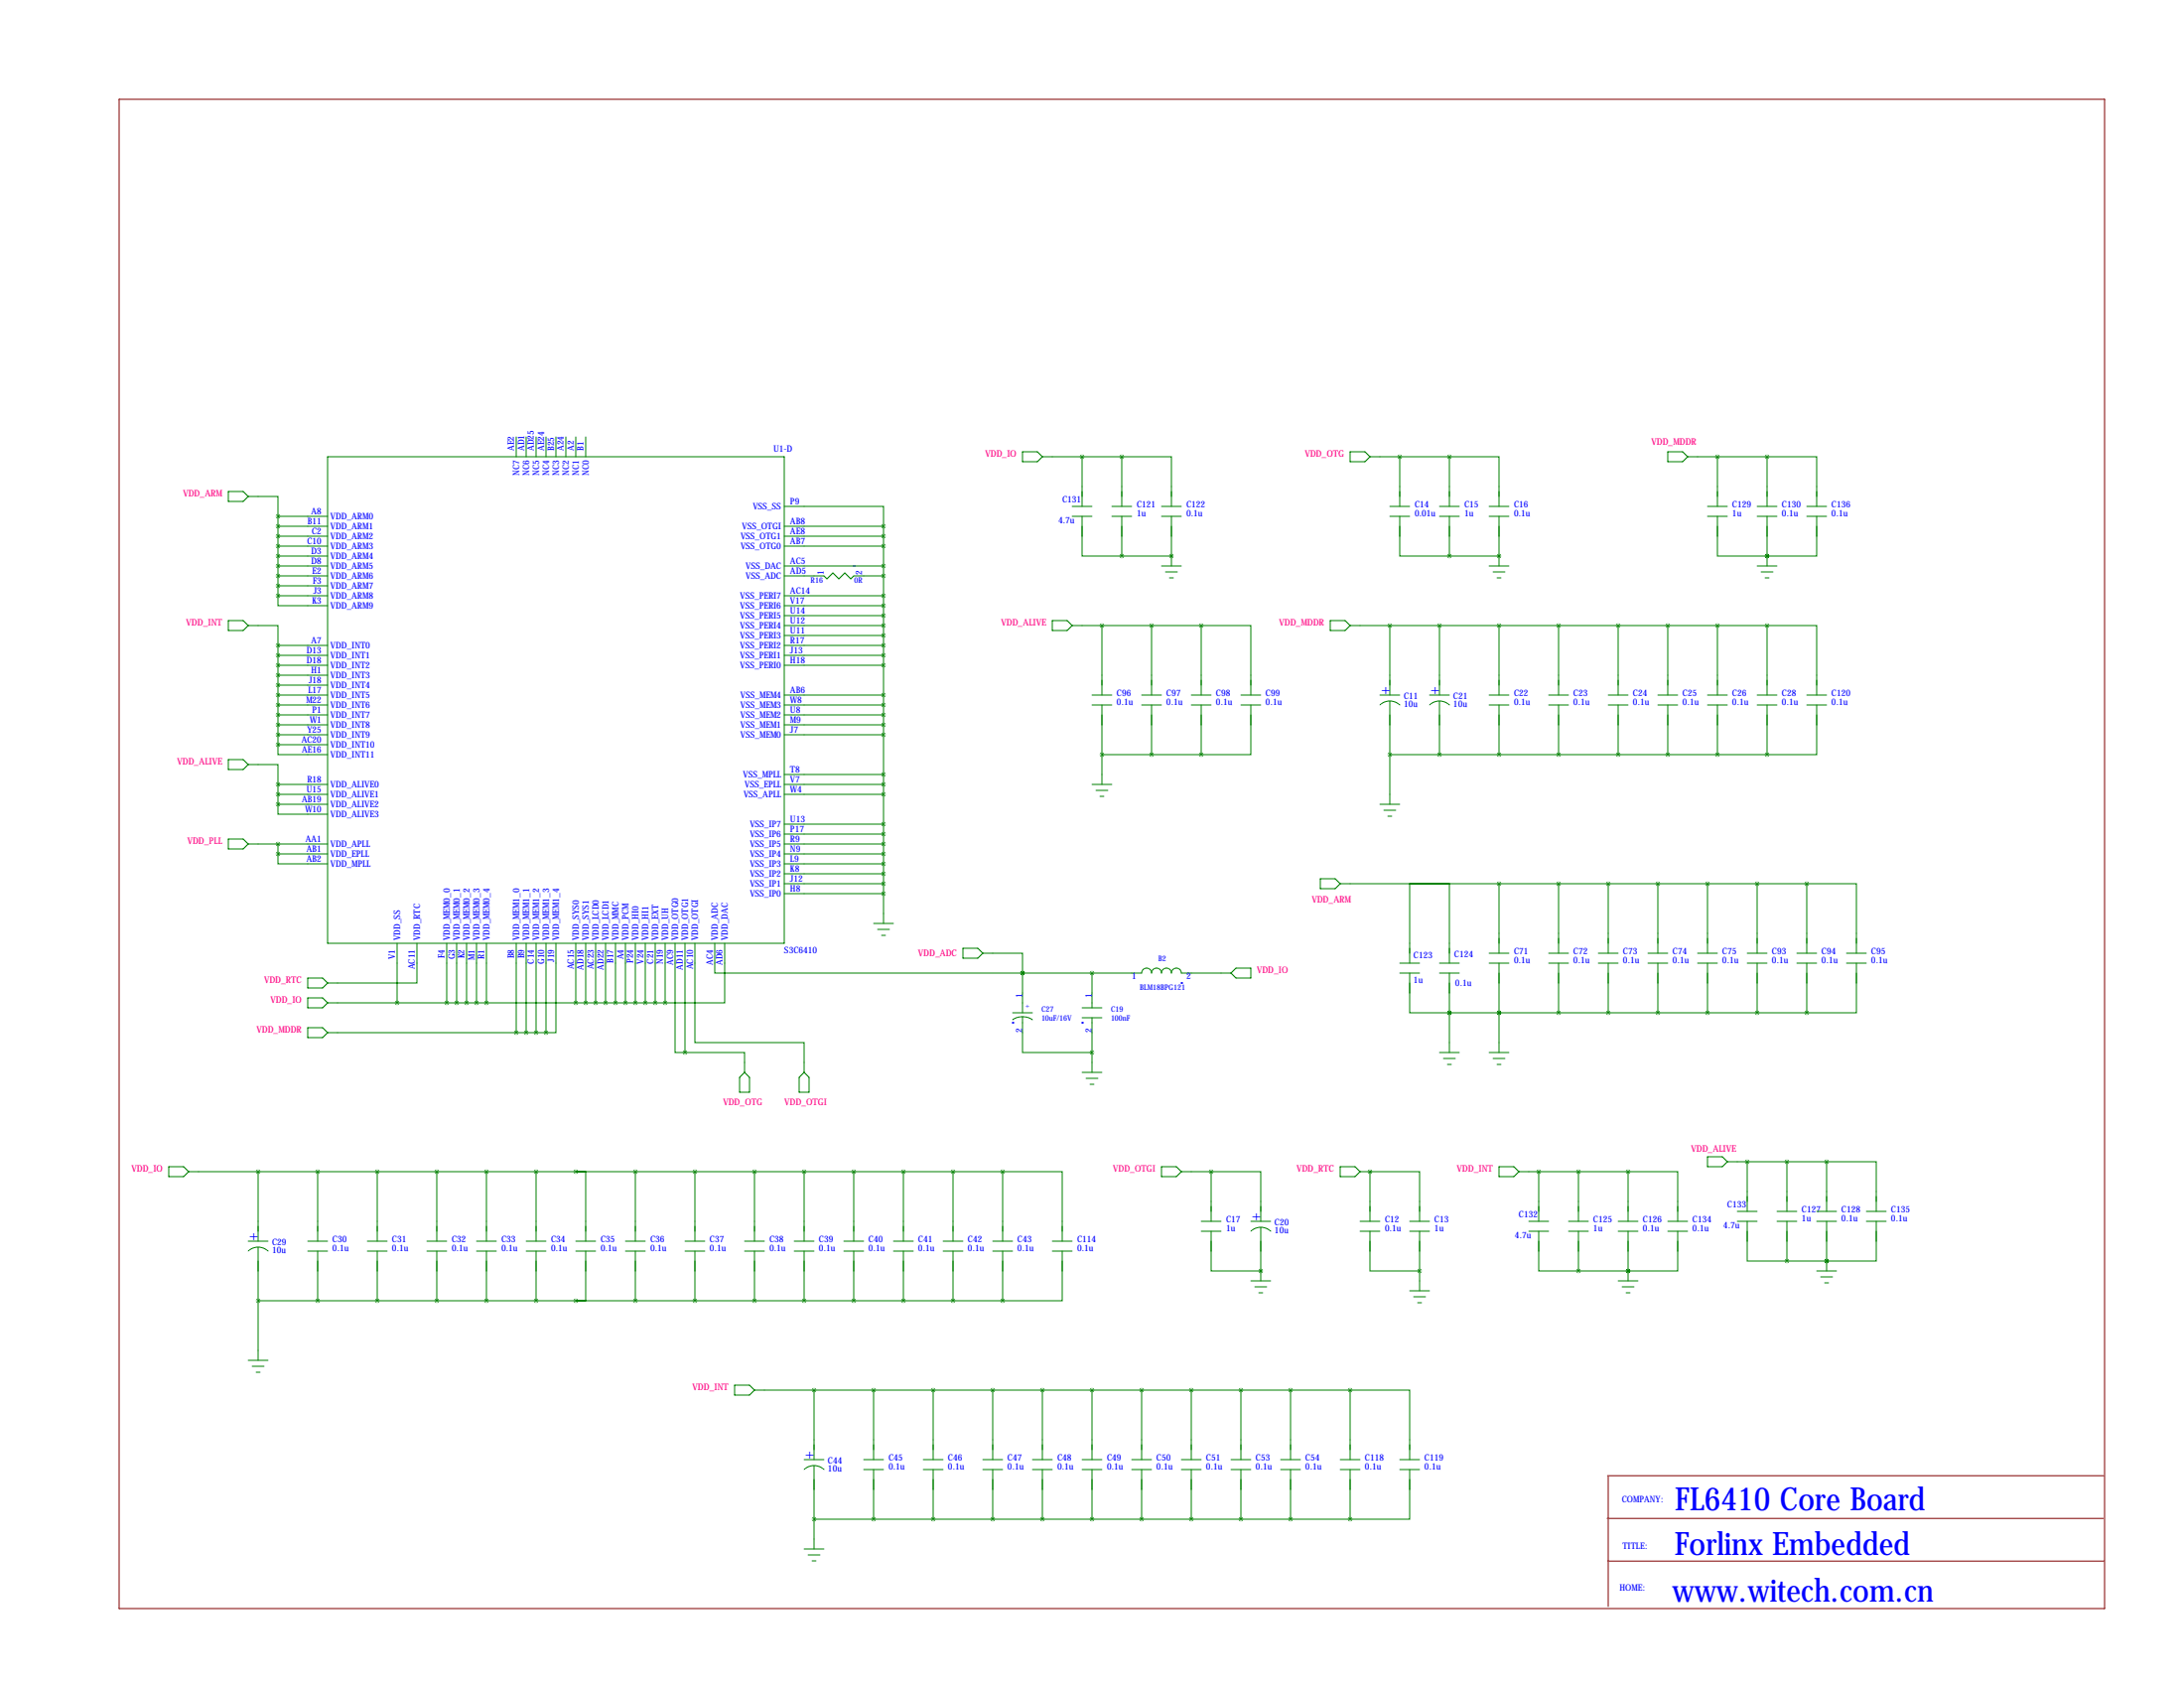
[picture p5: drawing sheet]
<svg xmlns="http://www.w3.org/2000/svg" width="559mm" height="432mm" viewBox="0 0 559 432" stroke-linecap="round" stroke-linejoin="round" font-family="sans-serif">
<path d="M30.5 25.4h508v386.1h-508zM411.3 377.5h127M411.5 377.7v33.3M411.2 388.4h127M411.3 399.3h127" fill="none" stroke="#800000" stroke-width=".25"/>
<g fill="none" stroke="#008000" stroke-width=".25">
<path d="M83.8 116.8h116.9v124.5h-116.9zM132.1 111.8v5M134.6 111.8v5M137.2 111.8v5M139.7 111.8v5M142.2 111.8v5M144.8 111.8v5M147.3 111.8v5M149.9 111.8v5M261.6 115.6h3.8l1.3 1.2-1.3 1.3h-3.8zM266.7 116.8h20.3M276.9 116.8v12.7"/>
<path d="M287 116.8h12.7v12.7M287 116.8v12.7M345.4 115.6h3.8l1.3 1.2-1.3 1.3h-3.8zM350.5 116.8h20.3M358.1 116.8v12.7M370.8 116.8h12.7v12.7M370.8 116.8v12.7M426.7 115.6h3.8l1.3 1.2-1.3 1.3h-3.8zM431.8 116.8h20.3M439.4 116.8v12.7M452.1 116.8h12.7v12.7M452.1 116.8v12.7"/>
<path d="M58.4 125.7h3.8l1.3 1.3-1.3 1.3h-3.8zM63.5 127h7.6v5.1M71.1 132.1h12.7M71.1 134.6h12.7M71.1 137.2h12.7M71.1 139.7h12.7M71.1 132.1v20.3M200.7 129.5h25.4v5.1M200.7 134.6h25.4M200.7 137.2h25.4M200.7 139.7h25.4M226.1 134.6v101.6"/>
<path d="M274.3 132.1h5.1M274.3 129.5h5.1M276.9 132.1v10.1h10.1M284.5 132.1h5.1M284.5 129.5h5.1M287 132.1v10.1M297.2 132.1h5.1M297.2 129.5h5.1M299.7 132.1v12.7M355.6 132.1h5.1M355.6 129.5h5.1M358.1 132.1v10.1h12.7"/>
<path d="M368.3 132.1h5.1M368.3 129.5h5.1M370.8 132.1v10.1M381 132.1h5.1M381 129.5h5.1M383.5 132.1v12.7M436.9 132.1h5.1M436.9 129.5h5.1M439.4 132.1v10.1h12.7M449.6 132.1h5.1M449.6 129.5h5.1M452.1 132.1v12.7"/>
<path d="M462.3 132.1h5.1M462.3 129.5h5.1M464.8 132.1v10.1h-12.7M58.4 158.8h3.8l1.3 1.2-1.3 1.3h-3.8zM71.1 152.4v2.5h12.7M71.1 142.2h12.7M71.1 144.8h12.7M71.1 147.3h12.7M71.1 149.9h12.7M71.1 152.4h12.7M200.7 144.8h25.4M200.7 147.3h10.1l.8 .8 1.5-1.5 1.5 1.5 1.6-1.5 1.5 1.5 .7-.8h7.7"/>
<path d="M200.7 152.4h25.4M200.7 154.9h25.4M200.7 157.5h25.4M269.2 158.8h3.8l1.3 1.2-1.3 1.3h-3.8zM287 142.2h12.7M297.2 144.8h5.1M298.2 146.3h3M299.2 147.8h1M299.7 142.2h.1M340.4 158.8h3.8l1.2 1.2-1.2 1.3h-3.8zM370.8 142.2h12.7M381 144.8h5.1"/>
<path d="M382 146.3h3.1M383 147.8h1M383.5 142.2h.1M449.6 144.8h5.1M450.6 146.3h3M451.6 147.8h1M452.1 142.2h.1M63.5 160h7.6v5.1M71.1 165.1h12.7M71.1 167.6h12.7M71.1 170.2h12.7M71.1 172.7h12.7"/>
<path d="M71.1 175.3h12.7M71.1 177.8h12.7M71.1 165.1v25.4M200.7 165.1h25.4M200.7 167.6h25.4M200.7 170.2h25.4M200.7 177.8h25.4M200.7 160h25.4M200.7 162.6h25.4M274.3 160h33M279.4 177.8h5.1M281.9 160v17.8"/>
<path d="M292.1 177.8h5.1M294.6 160v17.8M304.8 177.8h5.1M307.3 160h12.7v17.8M307.3 160v17.8M317.5 177.8h5.1M345.4 160h106.7M353.1 177.8h5M355.6 160v17.8M355.6 179.3v26.4M365.8 177.8h5M368.3 179.3v13.7"/>
<path d="M368.3 160v17.8M381 177.8h5.1M383.5 160v17.8M396.2 177.8h5.1M398.8 160v17.8M411.5 177.8h5.1M414 160v17.8M424.2 177.8h5.1M426.7 160v17.8M436.9 177.8h5.1M439.4 160v17.8M449.6 177.8h5.1"/>
<path d="M452.1 160h12.7v17.8M452.1 160v17.8M462.3 177.8h5.1M58.4 194.3h3.8l1.3 1.3-1.3 1.2h-3.8zM63.5 195.6h7.6v5.1M71.1 190.5v2.5h12.7M71.1 180.3h12.7M71.1 182.9h12.7M71.1 185.4h12.7M71.1 188h12.7M71.1 190.5h12.7M200.7 180.3h25.4"/>
<path d="M200.7 182.9h25.4M200.7 185.4h25.4M200.7 188h25.4M200.7 198.1h25.4M279.4 180.3h5.1M281.9 193h25.4M281.9 180.3v20.4M292.1 180.3h5.1M294.6 180.3v12.7M304.8 180.3h5.1M307.3 180.3v12.7M317.5 180.3h5.1"/>
<path d="M320 180.3v12.7h-12.7M353.1 180.3a3.7 3.7 0 0 1 5 0M355.6 193h96.5M365.8 180.3a3.7 3.7 0 0 1 5 0M381 180.3h5.1M383.5 180.3v12.7M396.2 180.3h5.1M398.8 180.3v12.7M411.5 180.3h5.1M414 180.3v12.7M424.2 180.3h5.1M426.7 180.3v12.7"/>
<path d="M436.9 180.3h5.1M439.4 180.3v12.7M449.6 180.3h5.1M452.1 180.3v12.7M462.3 180.3h5.1M464.8 180.3v12.7h-12.7M58.4 214.6h3.8l1.3 1.3-1.3 1.3h-3.8zM63.5 215.9h20.3M71.1 205.7v2.6h12.7M71.1 218.4v2.6h12.7M71.1 200.7h12.7M71.1 203.2h12.7"/>
<path d="M71.1 205.7h12.7M71.1 218.4h12.7M71.1 200.7v5M71.1 215.9v2.5M200.7 200.7h25.4M200.7 203.2h25.4M200.7 215.9h25.4M200.7 218.4h25.4M200.7 210.8h25.4M200.7 213.4h25.4M279.4 200.7h5.1M280.4 202.2h3.1"/>
<path d="M281.4 203.7h1M353.1 205.7h5M354.1 207.3h3M355.1 208.8h1M200.7 221h25.4M200.7 223.5h25.4M200.7 226.1h25.4M200.7 228.6h25.4M223.5 236.2h5.1M224.5 237.7h3.1M225.6 239.3h1M337.8 224.8h3.8l1.3 1.3-1.3 1.2h-3.8z"/>
<path d="M342.9 226.1h119.4M383.5 226.1v17.7M398.8 226.1v17.7M411.5 226.1v17.7M424.2 226.1v17.7M436.9 226.1v17.7M449.6 226.1v17.7M462.3 226.1h12.7v17.7M462.3 226.1v17.7M78.7 255.3h3.8l1.3 1.2-1.3 1.3h-3.8zM78.7 250.2h3.8l1.3 1.3-1.3 1.2h-3.8zM83.8 256.5h86.4"/>
<path d="M101.6 241.3v15.2M106.7 241.3v10.2h-22.9M114.3 241.3v15.2M116.8 241.3v15.2M119.4 241.3v15.2M121.9 241.3v15.2M124.5 241.3v15.2M132.1 241.3v22.9M134.6 241.3v22.9M137.2 241.3v22.9M139.7 241.3v22.9M142.2 241.3v22.9h-2.5"/>
<path d="M147.3 241.3v15.2M149.9 241.3v15.2M152.4 241.3v15.2M154.9 241.3v15.2M157.5 241.3v15.2M160 241.3v15.2M162.6 241.3v15.2M165.1 241.3v15.2M167.6 241.3v15.2M170.2 241.3v15.2M172.7 241.3v27.9h2.6M175.3 241.3v27.9"/>
<path d="M177.8 241.3v25.4h27.9v7.6M182.9 241.3v7.6h78.7M185.4 241.3v15.2h-15.2M246.4 242.6h3.8l1.3 1.2-1.3 1.3h-3.8zM251.5 243.8h10.1v5.1M259.1 259.1h5.1M261.6 248.9h30.5a1.27 1.27 0 0 1 1.3-1.3 1.27 1.27 0 0 1 1.2 1.3 1.27 1.27 0 0 1 1.3-1.3 1.27 1.27 0 0 1 1.3 1.3 1.27 1.27 0 0 1 1.2-1.2 1.27 1.27 0 0 1 1.3 1.2 1.27 1.27 0 0 1 1.3-1.3 1.27 1.27 0 0 1 1.3 1.3h12.7M261.6 248.9h.1M261.6 248.9v10.2M276.9 257.8h5M279.4 248.9v8.9M315 248.9l1.2-1.3h3.8v2.6h-3.8z"/>
<path d="M358.1 248.9h5.1M358.1 246.4h5.1M360.7 248.9v10.2h10.1M360.7 246.4v-20.3h10.1v20.3M368.3 248.9h5.1M368.3 246.4h5.1M370.8 259.1h.1M370.8 259.1h91.5M370.8 248.9v20.3M381 243.8h5.1M381 246.4h5.1M383.5 259.1h.1"/>
<path d="M383.5 246.4v22.8M396.2 243.8h5.1M396.2 246.4h5.1M398.8 246.4v12.7M408.9 243.8h5.1M408.9 246.4h5.1M411.5 246.4v12.7M421.6 243.8h5.1M421.6 246.4h5.1M424.2 246.4v12.7M434.3 243.8h5.1M434.3 246.4h5.1"/>
<path d="M436.9 246.4v12.7M447 243.8h5.1M447 246.4h5.1M449.6 246.4v12.7M459.7 243.8h5.1M459.7 246.4h5.1M462.3 246.4v12.7M472.4 243.8h5.1M472.4 246.4h5.1M475 246.4v12.7h-12.7M78.7 262.9h3.8l1.3 1.3-1.3 1.2h-3.8zM83.8 264.2h55.9"/>
<path d="M175.3 269.2h15.2v5.1M190.5 274.3l1.3 1.3v3.8h-2.6v-3.8zM204.5 275.6l1.2-1.3 1.3 1.3v3.8h-2.5zM261.6 260.1l-1 .1-1.5 .6M261.6 260.1v9.1h17.8M261.6 260.1l1.6 .3 1 .5M276.9 260.3h5M276.9 274.3h5M277.9 275.8h3M278.9 277.4h1M279.4 260.3v14M368.3 269.2h5.1"/>
<path d="M369.3 270.8h3.1M370.3 272.3h1M381 269.2h5.1M382 270.8h3.1M383 272.3h1M43.2 298.4h3.8l1.3 1.3-1.3 1.3h-3.8zM48.3 299.7h208.2M66 299.7v17.8M81.3 299.7v17.8M96.5 299.7v17.8M111.8 299.7v17.8M124.5 299.7v17.8"/>
<path d="M137.2 299.7v17.8M147.3 299.7h2.6v17.8M162.6 299.7v17.8M177.8 299.7v17.8M193 299.7v17.8M205.7 299.7v17.8M218.4 299.7v17.8M231.1 299.7v17.8M243.8 299.7v17.8M256.5 299.7h15.3v17.8M256.5 299.7v17.8M297.2 298.4h3.8l1.3 1.3-1.3 1.3h-3.8z"/>
<path d="M302.3 299.7h7.6M309.9 299.7h12.7v12.7M309.9 299.7v12.7M342.9 298.4h3.8l1.3 1.3-1.3 1.3h-3.8zM348 299.7h2.5M350.5 299.7h12.7v12.7M350.5 299.7h.1M350.5 299.7v12.7M383.5 298.4h3.8l1.3 1.3-1.3 1.3h-3.8zM388.6 299.7h28M393.7 299.7v12.7M403.9 299.7v12.7"/>
<path d="M416.6 299.7h12.7v12.7M416.6 299.7v12.7M436.9 295.9h3.8l1.3 1.3-1.3 1.2h-3.8zM442 297.2h25.4M447 297.2v12.7M457.2 297.2v12.7M467.4 297.2h12.7v12.7M467.4 297.2v12.7M63.5 317.5h5.1M66 319v29M78.7 317.5h5.1M94 317.5h5.1"/>
<path d="M109.2 317.5h5.1M121.9 317.5h5.1M134.6 317.5h5.1M147.3 317.5h5.1M160 317.5h5.1M175.3 317.5h5M190.5 317.5h5.1M203.2 317.5h5.1M215.9 317.5h5.1M228.6 317.5h5.1M241.3 317.5h5.1M254 317.5h5.1"/>
<path d="M269.2 317.5h5.1M307.3 312.4h5.1M307.3 315h5.1M309.9 315v10.1h12.7M320 312.4h5.1M320.1 314.9a3.7 3.7 0 0 1 5 .1M322.6 313.9v13.8M348 312.4h5.1M348 315h5.1M350.5 315v10.1h12.7M360.7 312.4h5.1M360.7 315h5.1"/>
<path d="M363.2 315v15.2M391.2 312.4h5M391.2 315h5M393.7 315v10.1h10.2M401.3 312.4h5.1M401.3 315h5.1M403.9 315v10.1M414 312.4h5.1M414 315h5.1M416.6 315v12.7M426.7 312.4h5.1M426.7 315h5.1"/>
<path d="M429.3 315v10.1h-12.7M444.5 312.4h5.1M444.5 309.9h5.1M447 312.4v10.2h10.2M454.7 312.4h5M454.7 309.9h5M457.2 312.4v10.2M464.8 312.4h5.1M464.8 309.9h5.1M467.4 312.4v12.7M477.5 312.4h5.1M477.5 309.9h5.1"/>
<path d="M480.1 312.4v10.2h-12.7M63.5 320a3.7 3.7 0 0 1 5.1 0M66 332.7h190.5M78.7 320h5.1M81.3 320v12.7M94 320h5.1M96.5 320v12.7M109.2 320h5.1M111.8 320v12.7M121.9 320h5.1M124.5 320v12.7M134.6 320h5.1"/>
<path d="M137.2 320v12.7M147.3 320h5.1M149.9 320v12.7h-2.6M160 320h5.1M162.6 320v12.7M175.3 320h5M177.8 320v12.7M190.5 320h5.1M193 320v12.7M203.2 320h5.1M205.7 320v12.7M215.9 320h5.1"/>
<path d="M218.4 320v12.7M228.6 320h5.1M231.1 320v12.7M241.3 320h5.1M243.8 320v12.7M254 320h5.1M256.5 320v12.7M269.2 320h5.1M271.8 320v12.7h-15.3M320 327.7h5.1M321.1 329.2h3M322.1 330.7h1"/>
<path d="M322.6 325.1h.1M360.7 330.2h5.1M361.7 331.7h3M362.7 333.2h1M403.9 325.1h12.7M414 327.7h5.1M415 329.2h3.1M416.1 330.7h1M416.6 325.1h.1M457.2 322.6h10.2M464.8 325.1h5.1M465.8 326.6h3.1"/>
<path d="M466.9 328.2h1M467.4 322.6h.1M63.5 348h5.1M64.5 349.5h3.1M65.5 351h1M188 354.3h3.8l1.2 1.3-1.2 1.3h-3.8zM193 355.6h152.4M208.3 355.6v17.8M223.5 355.6v17.8M238.8 355.6v17.8M254 355.6v17.8M266.7 355.6v17.8"/>
<path d="M279.4 355.6v17.8M292.1 355.6v17.8M304.8 355.6v17.8M317.5 355.6v17.8M330.2 355.6v17.8M345.4 355.6h15.3v17.8M345.4 355.6v17.8M205.7 373.4h5.1M205.8 375.9a3.7 3.7 0 0 1 5 0M208.3 374.9v21.3M221 373.4h5.1M221 375.9h5.1"/>
<path d="M223.5 375.9v12.7M236.2 373.4h5.1M236.2 375.9h5.1M238.8 375.9v12.7M251.5 373.4h5M251.5 375.9h5M254 375.9v12.7M264.2 373.4h5M264.2 375.9h5M266.7 375.9v12.7M276.9 373.4h5M276.9 375.9h5"/>
<path d="M279.4 375.9v12.7M289.6 373.4h5M289.6 375.9h5M292.1 375.9v12.7M302.3 373.4h5M302.3 375.9h5M304.8 375.9v12.7M315 373.4h5M315 375.9h5M317.5 375.9v12.7M327.7 373.4h5M327.7 375.9h5"/>
<path d="M330.2 375.9v12.7M342.9 373.4h5.1M342.9 375.9h5.1M345.4 375.9v12.7M358.1 373.4h5.1M358.1 375.9h5.1M360.7 375.9v12.7h-15.3M205.7 396.2h5.1M206.8 397.8h3M207.8 399.3h1M208.3 388.6h137.1"/>
</g>
<path d="M218.4 144.8h.1M302.3 251.5h.1M259.1 261.6h.1M276.9 261.6h.1" fill="none" stroke="#00f" stroke-width=".25"/>
<path d="M71.1 132.1a.05 .05 0 0 0 .1 0 .05 .05 0 0 0-.1 0zM71.1 134.6a.05 .05 0 0 0 .1 0 .05 .05 0 0 0-.1 0zM71.1 137.2a.05 .05 0 0 0 .1 0 .05 .05 0 0 0-.1 0zM71.1 139.7a.05 .05 0 0 0 .1 0 .05 .05 0 0 0-.1 0zM71.1 142.2a.05 .05 0 0 0 .1 0 .05 .05 0 0 0-.1 0zM71.1 144.8a.05 .05 0 0 0 .1 0 .05 .05 0 0 0-.1 0zM71.1 147.3a.05 .05 0 0 0 .1 0 .05 .05 0 0 0-.1 0zM71.1 149.9a.05 .05 0 0 0 .1 0 .05 .05 0 0 0-.1 0zM71.1 152.4a.05 .05 0 0 0 .1 0 .05 .05 0 0 0-.1 0zM71.1 165.1a.05 .05 0 0 0 .1 0 .05 .05 0 0 0-.1 0zM71.1 167.6a.05 .05 0 0 0 .1 0 .05 .05 0 0 0-.1 0zM71.1 170.2a.05 .05 0 0 0 .1 0 .05 .05 0 0 0-.1 0zM71.1 172.7a.05 .05 0 0 0 .1 0 .05 .05 0 0 0-.1 0zM71.1 175.3a.05 .05 0 0 0 .1 0 .05 .05 0 0 0-.1 0zM71.1 177.8a.05 .05 0 0 0 .1 0 .05 .05 0 0 0-.1 0zM71.1 180.3a.05 .05 0 0 0 .1 0 .05 .05 0 0 0-.1 0zM71.1 182.9a.05 .05 0 0 0 .1 0 .05 .05 0 0 0-.1 0zM71.1 185.4a.05 .05 0 0 0 .1 0 .05 .05 0 0 0-.1 0zM71.1 188a.05 .05 0 0 0 .1 0 .05 .05 0 0 0-.1 0zM71.1 190.5a.05 .05 0 0 0 .1 0 .05 .05 0 0 0-.1 0zM71.1 200.7a.05 .05 0 0 0 .1 0 .05 .05 0 0 0-.1 0zM71.1 203.2a.05 .05 0 0 0 .1 0 .05 .05 0 0 0-.1 0zM71.1 205.7a.05 .05 0 0 0 .1 0 .05 .05 0 0 0-.1 0zM71.1 215.9a.05 .05 0 0 0 .1 0 .05 .05 0 0 0-.1 0zM71.1 218.4a.05 .05 0 0 0 .1 0 .05 .05 0 0 0-.1 0zM132 264.2a.05 .05 0 0 0 .1 0 .05 .05 0 0 0-.1 0zM134.6 264.2a.05 .05 0 0 0 .1 0 .05 .05 0 0 0-.1 0zM137.1 264.2a.05 .05 0 0 0 .1 0 .05 .05 0 0 0-.1 0zM175.2 269.2a.05 .05 0 0 0 .1 0 .05 .05 0 0 0-.1 0zM261.6 248.9a.05 .05 0 0 0 .1 0 .05 .05 0 0 0-.1 0zM261.6 248.9a.05 .05 0 0 0 .1 0 .05 .05 0 0 0-.1 0zM116.8 256.5a.05 .05 0 0 0 .1 0 .05 .05 0 0 0-.1 0zM119.3 256.5a.05 .05 0 0 0 .1 0 .05 .05 0 0 0-.1 0zM121.9 256.5a.05 .05 0 0 0 .1 0 .05 .05 0 0 0-.1 0zM124.4 256.5a.05 .05 0 0 0 .1 0 .05 .05 0 0 0-.1 0zM147.3 256.5a.05 .05 0 0 0 .1 0 .05 .05 0 0 0-.1 0zM149.8 256.5a.05 .05 0 0 0 .1 0 .05 .05 0 0 0-.1 0zM154.9 256.5a.05 .05 0 0 0 .1 0 .05 .05 0 0 0-.1 0zM157.4 256.5a.05 .05 0 0 0 .1 0 .05 .05 0 0 0-.1 0zM160 256.5a.05 .05 0 0 0 .1 0 .05 .05 0 0 0-.1 0zM162.5 256.5a.05 .05 0 0 0 .1 0 .05 .05 0 0 0-.1 0zM167.6 256.5a.05 .05 0 0 0 .1 0 .05 .05 0 0 0-.1 0zM170.1 256.5a.05 .05 0 0 0 .1 0 .05 .05 0 0 0-.1 0zM226 147.3a.05 .05 0 0 0 .1 0 .05 .05 0 0 0-.1 0zM226 144.8a.05 .05 0 0 0 .1 0 .05 .05 0 0 0-.1 0zM226 139.7a.05 .05 0 0 0 .1 0 .05 .05 0 0 0-.1 0zM226 134.6a.05 .05 0 0 0 .1 0 .05 .05 0 0 0-.1 0zM226 137.2a.05 .05 0 0 0 .1 0 .05 .05 0 0 0-.1 0zM226 152.4a.05 .05 0 0 0 .1 0 .05 .05 0 0 0-.1 0zM226 154.9a.05 .05 0 0 0 .1 0 .05 .05 0 0 0-.1 0zM226 157.5a.05 .05 0 0 0 .1 0 .05 .05 0 0 0-.1 0zM226 160a.05 .05 0 0 0 .1 0 .05 .05 0 0 0-.1 0zM226 162.6a.05 .05 0 0 0 .1 0 .05 .05 0 0 0-.1 0zM226 165.1a.05 .05 0 0 0 .1 0 .05 .05 0 0 0-.1 0zM226 167.6a.05 .05 0 0 0 .1 0 .05 .05 0 0 0-.1 0zM226 170.2a.05 .05 0 0 0 .1 0 .05 .05 0 0 0-.1 0zM226 177.8a.05 .05 0 0 0 .1 0 .05 .05 0 0 0-.1 0zM226 180.3a.05 .05 0 0 0 .1 0 .05 .05 0 0 0-.1 0zM226 182.9a.05 .05 0 0 0 .1 0 .05 .05 0 0 0-.1 0zM226 185.4a.05 .05 0 0 0 .1 0 .05 .05 0 0 0-.1 0zM226 188a.05 .05 0 0 0 .1 0 .05 .05 0 0 0-.1 0zM226 198.1a.05 .05 0 0 0 .1 0 .05 .05 0 0 0-.1 0zM226 200.7a.05 .05 0 0 0 .1 0 .05 .05 0 0 0-.1 0zM226 203.2a.05 .05 0 0 0 .1 0 .05 .05 0 0 0-.1 0zM226 210.8a.05 .05 0 0 0 .1 0 .05 .05 0 0 0-.1 0zM226 213.4a.05 .05 0 0 0 .1 0 .05 .05 0 0 0-.1 0zM226 215.9a.05 .05 0 0 0 .1 0 .05 .05 0 0 0-.1 0zM226 218.4a.05 .05 0 0 0 .1 0 .05 .05 0 0 0-.1 0zM226 221a.05 .05 0 0 0 .1 0 .05 .05 0 0 0-.1 0zM226 223.5a.05 .05 0 0 0 .1 0 .05 .05 0 0 0-.1 0zM226 226.1a.05 .05 0 0 0 .1 0 .05 .05 0 0 0-.1 0zM226 228.6a.05 .05 0 0 0 .1 0 .05 .05 0 0 0-.1 0zM350.5 299.7a.05 .05 0 0 0 .1 0 .05 .05 0 0 0-.1 0zM363.2 325.1a.05 .05 0 0 0 .1 0 .05 .05 0 0 0-.1 0zM358.1 116.8a.05 .05 0 0 0 .1 0 .05 .05 0 0 0-.1 0zM370.8 116.8a.05 .05 0 0 0 .1 0 .05 .05 0 0 0-.1 0zM370.8 142.2a.05 .05 0 0 0 .1 0 .05 .05 0 0 0-.1 0zM383.5 142.2a.05 .05 0 0 0 .1 0 .05 .05 0 0 0-.1 0zM309.8 299.7a.05 .05 0 0 0 .1 0 .05 .05 0 0 0-.1 0zM322.5 325.1a.05 .05 0 0 0 .1 0 .05 .05 0 0 0-.1 0zM383.5 160a.05 .05 0 0 0 .1 0 .05 .05 0 0 0-.1 0zM398.7 160a.05 .05 0 0 0 .1 0 .05 .05 0 0 0-.1 0zM414 160a.05 .05 0 0 0 .1 0 .05 .05 0 0 0-.1 0zM426.7 160a.05 .05 0 0 0 .1 0 .05 .05 0 0 0-.1 0zM439.4 160a.05 .05 0 0 0 .1 0 .05 .05 0 0 0-.1 0zM383.5 193a.05 .05 0 0 0 .1 0 .05 .05 0 0 0-.1 0zM398.7 193a.05 .05 0 0 0 .1 0 .05 .05 0 0 0-.1 0zM414 193a.05 .05 0 0 0 .1 0 .05 .05 0 0 0-.1 0zM426.7 193a.05 .05 0 0 0 .1 0 .05 .05 0 0 0-.1 0zM439.4 193a.05 .05 0 0 0 .1 0 .05 .05 0 0 0-.1 0zM81.2 299.7a.05 .05 0 0 0 .1 0 .05 .05 0 0 0-.1 0zM96.5 299.7a.05 .05 0 0 0 .1 0 .05 .05 0 0 0-.1 0zM111.7 299.7a.05 .05 0 0 0 .1 0 .05 .05 0 0 0-.1 0zM124.4 299.7a.05 .05 0 0 0 .1 0 .05 .05 0 0 0-.1 0zM137.1 299.7a.05 .05 0 0 0 .1 0 .05 .05 0 0 0-.1 0zM81.2 332.7a.05 .05 0 0 0 .1 0 .05 .05 0 0 0-.1 0zM96.5 332.7a.05 .05 0 0 0 .1 0 .05 .05 0 0 0-.1 0zM111.7 332.7a.05 .05 0 0 0 .1 0 .05 .05 0 0 0-.1 0zM124.4 332.7a.05 .05 0 0 0 .1 0 .05 .05 0 0 0-.1 0zM137.1 332.7a.05 .05 0 0 0 .1 0 .05 .05 0 0 0-.1 0zM162.5 299.7a.05 .05 0 0 0 .1 0 .05 .05 0 0 0-.1 0zM193 299.7a.05 .05 0 0 0 .1 0 .05 .05 0 0 0-.1 0zM205.7 299.7a.05 .05 0 0 0 .1 0 .05 .05 0 0 0-.1 0zM218.4 299.7a.05 .05 0 0 0 .1 0 .05 .05 0 0 0-.1 0zM162.5 332.7a.05 .05 0 0 0 .1 0 .05 .05 0 0 0-.1 0zM193 332.7a.05 .05 0 0 0 .1 0 .05 .05 0 0 0-.1 0zM205.7 332.7a.05 .05 0 0 0 .1 0 .05 .05 0 0 0-.1 0zM218.4 332.7a.05 .05 0 0 0 .1 0 .05 .05 0 0 0-.1 0zM147.3 299.7a.05 .05 0 0 0 .1 0 .05 .05 0 0 0-.1 0zM147.3 332.7a.05 .05 0 0 0 .1 0 .05 .05 0 0 0-.1 0zM243.8 299.7a.05 .05 0 0 0 .1 0 .05 .05 0 0 0-.1 0zM243.8 332.7a.05 .05 0 0 0 .1 0 .05 .05 0 0 0-.1 0zM231.1 299.7a.05 .05 0 0 0 .1 0 .05 .05 0 0 0-.1 0zM231.1 332.7a.05 .05 0 0 0 .1 0 .05 .05 0 0 0-.1 0zM66 299.7a.05 .05 0 0 0 .1 0 .05 .05 0 0 0-.1 0zM66 332.7a.05 .05 0 0 0 .1 0 .05 .05 0 0 0-.1 0zM223.5 355.6a.05 .05 0 0 0 .1 0 .05 .05 0 0 0-.1 0zM238.7 355.6a.05 .05 0 0 0 .1 0 .05 .05 0 0 0-.1 0zM223.5 388.6a.05 .05 0 0 0 .1 0 .05 .05 0 0 0-.1 0zM238.7 388.6a.05 .05 0 0 0 .1 0 .05 .05 0 0 0-.1 0zM208.2 355.6a.05 .05 0 0 0 .1 0 .05 .05 0 0 0-.1 0zM208.2 388.6a.05 .05 0 0 0 .1 0 .05 .05 0 0 0-.1 0zM398.7 226.1a.05 .05 0 0 0 .1 0 .05 .05 0 0 0-.1 0zM411.4 226.1a.05 .05 0 0 0 .1 0 .05 .05 0 0 0-.1 0zM424.1 226.1a.05 .05 0 0 0 .1 0 .05 .05 0 0 0-.1 0zM398.7 259.1a.05 .05 0 0 0 .1 0 .05 .05 0 0 0-.1 0zM411.4 259.1a.05 .05 0 0 0 .1 0 .05 .05 0 0 0-.1 0zM424.1 259.1a.05 .05 0 0 0 .1 0 .05 .05 0 0 0-.1 0zM449.5 226.1a.05 .05 0 0 0 .1 0 .05 .05 0 0 0-.1 0zM462.2 226.1a.05 .05 0 0 0 .1 0 .05 .05 0 0 0-.1 0zM449.5 259.1a.05 .05 0 0 0 .1 0 .05 .05 0 0 0-.1 0zM462.2 259.1a.05 .05 0 0 0 .1 0 .05 .05 0 0 0-.1 0zM436.8 226.1a.05 .05 0 0 0 .1 0 .05 .05 0 0 0-.1 0zM436.8 259.1a.05 .05 0 0 0 .1 0 .05 .05 0 0 0-.1 0zM383.5 259.1a.05 .05 0 0 0 .1 0 .05 .05 0 0 0-.1 0zM294.6 160a.05 .05 0 0 0 .1 0 .05 .05 0 0 0-.1 0zM307.3 160a.05 .05 0 0 0 .1 0 .05 .05 0 0 0-.1 0zM294.6 193a.05 .05 0 0 0 .1 0 .05 .05 0 0 0-.1 0zM307.3 193a.05 .05 0 0 0 .1 0 .05 .05 0 0 0-.1 0zM281.9 193a.05 .05 0 0 0 .1 0 .05 .05 0 0 0-.1 0zM281.9 160a.05 .05 0 0 0 .1 0 .05 .05 0 0 0-.1 0zM256.5 299.7a.05 .05 0 0 0 .1 0 .05 .05 0 0 0-.1 0zM256.5 332.7a.05 .05 0 0 0 .1 0 .05 .05 0 0 0-.1 0zM345.4 355.6a.05 .05 0 0 0 .1 0 .05 .05 0 0 0-.1 0zM345.4 388.6a.05 .05 0 0 0 .1 0 .05 .05 0 0 0-.1 0zM452.1 160a.05 .05 0 0 0 .1 0 .05 .05 0 0 0-.1 0zM452.1 193a.05 .05 0 0 0 .1 0 .05 .05 0 0 0-.1 0zM299.7 142.2a.05 .05 0 0 0 .1 0 .05 .05 0 0 0-.1 0zM416.5 325.1a.05 .05 0 0 0 .1 0 .05 .05 0 0 0-.1 0zM467.3 322.6a.05 .05 0 0 0 .1 0 .05 .05 0 0 0-.1 0zM287 116.8a.05 .05 0 0 0 .1 0 .05 .05 0 0 0-.1 0zM403.8 299.7a.05 .05 0 0 0 .1 0 .05 .05 0 0 0-.1 0zM452.1 142.2a.05 .05 0 0 0 .1 0 .05 .05 0 0 0-.1 0zM439.4 116.8a.05 .05 0 0 0 .1 0 .05 .05 0 0 0-.1 0zM403.8 325.1a.05 .05 0 0 0 .1 0 .05 .05 0 0 0-.1 0zM447 297.2a.05 .05 0 0 0 .1 0 .05 .05 0 0 0-.1 0zM276.8 116.8a.05 .05 0 0 0 .1 0 .05 .05 0 0 0-.1 0zM287 142.2a.05 .05 0 0 0 .1 0 .05 .05 0 0 0-.1 0zM416.5 299.7a.05 .05 0 0 0 .1 0 .05 .05 0 0 0-.1 0zM416.5 325.1a.05 .05 0 0 0 .1 0 .05 .05 0 0 0-.1 0zM467.3 297.2a.05 .05 0 0 0 .1 0 .05 .05 0 0 0-.1 0zM467.3 322.6a.05 .05 0 0 0 .1 0 .05 .05 0 0 0-.1 0zM452.1 116.8a.05 .05 0 0 0 .1 0 .05 .05 0 0 0-.1 0zM452.1 142.2a.05 .05 0 0 0 .1 0 .05 .05 0 0 0-.1 0zM370.8 259.1a.05 .05 0 0 0 .1 0 .05 .05 0 0 0-.1 0zM383.5 226.1a.05 .05 0 0 0 .1 0 .05 .05 0 0 0-.1 0zM370.8 259.1a.05 .05 0 0 0 .1 0 .05 .05 0 0 0-.1 0zM383.5 259.1a.05 .05 0 0 0 .1 0 .05 .05 0 0 0-.1 0z" fill="#008000" stroke="#008000" stroke-width="1"/>
<g font-size="8.2" fill="#00f">
<text x="428.5" y="386.4">FL6410 Core Board</text>
<text x="428.4" y="397.8">Forlinx Embedded</text>
<text x="427.8" y="409.8">www.witech.com.cn</text>
</g>
<g font-size="3.6" fill="#00f">
<text x="353.3" y="177.5">+</text>
<text x="366" y="177.5">+</text>
<text x="63.8" y="317.2">+</text>
<text x="320.3" y="312.2">+</text>
<text x="206" y="373.1">+</text>
</g>
<g font-size="2.4" fill="#ff0080">
<text x="422.5" y="113.8">VDD_MDDR</text>
<text x="252.1" y="116.8">VDD_IO</text>
<text x="333.9" y="116.8">VDD_OTG</text>
<text x="46.8" y="127">VDD_ARM</text>
<text x="47.7" y="160">VDD_INT</text>
<text x="256.2" y="160">VDD_ALIVE</text>
<text x="327.3" y="160">VDD_MDDR</text>
<text x="45.4" y="195.6">VDD_ALIVE</text>
<text x="47.9" y="215.9">VDD_PLL</text>
<text x="335.6" y="230.9">VDD_ARM</text>
<text x="234.9" y="244.6">VDD_ADC</text>
<text x="67.6" y="251.5">VDD_RTC</text>
<text x="321.6" y="248.9">VDD_IO</text>
<text x="69.2" y="256.5">VDD_IO</text>
<text x="65.7" y="264.2">VDD_MDDR</text>
<text x="185" y="282.6">VDD_OTG</text>
<text x="200.7" y="282.6">VDD_OTGI</text>
<text x="33.6" y="299.7">VDD_IO</text>
<text x="284.8" y="299.7">VDD_OTGI</text>
<text x="331.7" y="299.7">VDD_RTC</text>
<text x="372.8" y="299.7">VDD_INT</text>
<text x="432.7" y="294.6">VDD_ALIVE</text>
<text x="177.2" y="355.6">VDD_INT</text>
</g>
<g font-size="2.3" fill="#00f">
<text x="131.6" y="115.3" transform="rotate(-90 131.6 115.3)">AE2</text>
<text x="134.1" y="115.3" transform="rotate(-90 134.1 115.3)">AD1</text>
<text x="136.7" y="115.3" transform="rotate(-90 136.7 115.3)">AD25</text>
<text x="139.2" y="115.3" transform="rotate(-90 139.2 115.3)">AE24</text>
<text x="141.7" y="115.3" transform="rotate(-90 141.7 115.3)">B25</text>
<text x="144.3" y="115.3" transform="rotate(-90 144.3 115.3)">A24</text>
<text x="146.8" y="115.3" transform="rotate(-90 146.8 115.3)">A2</text>
<text x="149.4" y="115.3" transform="rotate(-90 149.4 115.3)">B1</text>
<text x="197.9" y="115.6">U1-D</text>
<text x="132.9" y="121.6" transform="rotate(-90 132.9 121.6)">NC7</text>
<text x="135.4" y="121.6" transform="rotate(-90 135.4 121.6)">NC6</text>
<text x="138" y="121.6" transform="rotate(-90 138 121.6)">NC5</text>
<text x="140.5" y="121.6" transform="rotate(-90 140.5 121.6)">NC4</text>
<text x="143" y="121.6" transform="rotate(-90 143 121.6)">NC3</text>
<text x="145.6" y="121.6" transform="rotate(-90 145.6 121.6)">NC2</text>
<text x="148.1" y="121.6" transform="rotate(-90 148.1 121.6)">NC1</text>
<text x="150.7" y="121.6" transform="rotate(-90 150.7 121.6)">NC0</text>
<text x="79.7" y="131.6">A8</text>
<text x="192.6" y="130.3">VSS_SS</text>
<text x="202.2" y="129">P9</text>
<text x="271.8" y="128.5">C131</text>
<text x="290.8" y="129.8">C121</text>
<text x="303.5" y="129.8">C122</text>
<text x="361.9" y="129.8">C14</text>
<text x="374.6" y="129.8">C15</text>
<text x="387.3" y="129.8">C16</text>
<text x="443.2" y="129.8">C129</text>
<text x="455.9" y="129.8">C130</text>
<text x="468.6" y="129.8">C136</text>
<text x="78.7" y="134.1">B11</text>
<text x="79.8" y="136.7">C2</text>
<text x="84.6" y="132.9">VDD_ARM0</text>
<text x="84.6" y="135.4">VDD_ARM1</text>
<text x="84.6" y="138">VDD_ARM2</text>
<text x="189.5" y="138">VSS_OTG1</text>
<text x="189.9" y="135.4">VSS_OTGI</text>
<text x="202.2" y="136.7">AE8</text>
<text x="202.2" y="134.1">AB8</text>
<text x="270.8" y="133.9">4.7u</text>
<text x="290.8" y="132.2">1u</text>
<text x="303.5" y="132.2">0.1u</text>
<text x="361.9" y="132.2">0.01u</text>
<text x="374.6" y="132.2">1u</text>
<text x="387.3" y="132.2">0.1u</text>
<text x="443.2" y="132.2">1u</text>
<text x="455.9" y="132.2">0.1u</text>
<text x="468.6" y="132.2">0.1u</text>
<text x="78.6" y="139.2">C10</text>
<text x="79.7" y="141.7">D3</text>
<text x="84.6" y="140.5">VDD_ARM3</text>
<text x="84.6" y="143">VDD_ARM4</text>
<text x="189.5" y="140.5">VSS_OTG0</text>
<text x="202.2" y="139.2">AB7</text>
<text x="79.7" y="144.3">D8</text>
<text x="79.9" y="146.8">E2</text>
<text x="80.1" y="149.4">F3</text>
<text x="84.6" y="145.6">VDD_ARM5</text>
<text x="84.6" y="148.1">VDD_ARM6</text>
<text x="190.8" y="145.6">VSS_DAC</text>
<text x="190.8" y="148.1">VSS_ADC</text>
<text x="202.2" y="144.3">AC5</text>
<text x="202.2" y="146.8">AD5</text>
<text x="210.8" y="147" transform="rotate(-90 210.8 147)">1</text>
<text x="220.6" y="147" transform="rotate(-90 220.6 147)">2</text>
<text x="79.9" y="154.4">K3</text>
<text x="80.2" y="151.9">J3</text>
<text x="84.6" y="150.7">VDD_ARM7</text>
<text x="84.6" y="153.2">VDD_ARM8</text>
<text x="84.6" y="155.7">VDD_ARM9</text>
<text x="189.4" y="153.2">VSS_PERI7</text>
<text x="189.4" y="155.7">VSS_PERI6</text>
<text x="202.2" y="151.9">AC14</text>
<text x="202.2" y="154.4">V17</text>
<text x="189.4" y="158.3">VSS_PERI5</text>
<text x="189.4" y="160.8">VSS_PERI4</text>
<text x="202.2" y="157">U14</text>
<text x="202.2" y="159.5">U12</text>
<text x="78.5" y="167.1">D13</text>
<text x="79.7" y="164.6">A7</text>
<text x="84.6" y="165.9">VDD_INT0</text>
<text x="189.4" y="163.4">VSS_PERI3</text>
<text x="189.4" y="165.9">VSS_PERI2</text>
<text x="202.2" y="162.1">U11</text>
<text x="202.2" y="164.6">R17</text>
<text x="202.2" y="167.1">J13</text>
<text x="78.5" y="169.7">D18</text>
<text x="79.7" y="172.2">H1</text>
<text x="84.6" y="168.4">VDD_INT1</text>
<text x="84.6" y="171">VDD_INT2</text>
<text x="84.6" y="173.5">VDD_INT3</text>
<text x="189.4" y="168.4">VSS_PERI1</text>
<text x="189.4" y="171">VSS_PERI0</text>
<text x="202.2" y="169.7">H18</text>
<text x="78.3" y="179.8">M22</text>
<text x="78.9" y="177.3">L17</text>
<text x="79" y="174.8">J18</text>
<text x="84.6" y="176.1">VDD_INT4</text>
<text x="84.6" y="178.6">VDD_INT5</text>
<text x="189.5" y="178.6">VSS_MEM4</text>
<text x="202.2" y="177.3">AB6</text>
<text x="202.2" y="179.8">W8</text>
<text x="285.7" y="178.1">C96</text>
<text x="298.4" y="178.1">C97</text>
<text x="311.1" y="178.1">C98</text>
<text x="323.8" y="178.1">C99</text>
<text x="359.2" y="178.8">C11</text>
<text x="371.9" y="178.8">C21</text>
<text x="387.3" y="178.1">C22</text>
<text x="402.6" y="178.1">C23</text>
<text x="417.8" y="178.1">C24</text>
<text x="430.5" y="178.1">C25</text>
<text x="443.2" y="178.1">C26</text>
<text x="455.9" y="178.1">C28</text>
<text x="468.6" y="178.1">C120</text>
<text x="79.3" y="184.9">W1</text>
<text x="79.9" y="182.4">P1</text>
<text x="84.6" y="181.1">VDD_INT6</text>
<text x="84.6" y="183.7">VDD_INT7</text>
<text x="189.5" y="181.1">VSS_MEM3</text>
<text x="189.5" y="183.7">VSS_MEM2</text>
<text x="202.2" y="182.4">U8</text>
<text x="202.2" y="184.9">M9</text>
<text x="285.7" y="180.4">0.1u</text>
<text x="298.4" y="180.4">0.1u</text>
<text x="311.1" y="180.4">0.1u</text>
<text x="323.8" y="180.4">0.1u</text>
<text x="359.2" y="180.9">10u</text>
<text x="371.9" y="180.9">10u</text>
<text x="387.3" y="180.4">0.1u</text>
<text x="402.6" y="180.4">0.1u</text>
<text x="417.8" y="180.4">0.1u</text>
<text x="430.5" y="180.4">0.1u</text>
<text x="443.2" y="180.4">0.1u</text>
<text x="455.9" y="180.4">0.1u</text>
<text x="468.6" y="180.4">0.1u</text>
<text x="77.2" y="190">AC20</text>
<text x="78.6" y="187.5">Y25</text>
<text x="84.6" y="186.2">VDD_INT8</text>
<text x="84.6" y="188.8">VDD_INT9</text>
<text x="84.6" y="191.3">VDD_INT10</text>
<text x="189.5" y="186.2">VSS_MEM1</text>
<text x="189.5" y="188.8">VSS_MEM0</text>
<text x="202.2" y="187.5">J7</text>
<text x="77.3" y="192.5">AE16</text>
<text x="84.6" y="193.8">VDD_INT11</text>
<text x="202.2" y="197.6">T8</text>
<text x="78.5" y="202.7">U15</text>
<text x="78.6" y="200.2">R18</text>
<text x="84.6" y="201.5">VDD_ALIVE0</text>
<text x="190.1" y="198.9">VSS_MPLL</text>
<text x="190.5" y="201.5">VSS_EPLL</text>
<text x="202.2" y="200.2">V7</text>
<text x="202.2" y="202.7">W4</text>
<text x="77.3" y="205.2">AB19</text>
<text x="78.1" y="207.8">W10</text>
<text x="84.6" y="204">VDD_ALIVE1</text>
<text x="84.6" y="206.5">VDD_ALIVE2</text>
<text x="84.6" y="209.1">VDD_ALIVE3</text>
<text x="190.3" y="204">VSS_APLL</text>
<text x="78.2" y="215.4">AA1</text>
<text x="191.9" y="211.6">VSS_IP7</text>
<text x="191.9" y="214.2">VSS_IP6</text>
<text x="202.2" y="210.3">U13</text>
<text x="202.2" y="212.9">P17</text>
<text x="202.2" y="215.4">R9</text>
<text x="78.5" y="217.9">AB1</text>
<text x="78.5" y="220.5">AB2</text>
<text x="84.6" y="216.7">VDD_APLL</text>
<text x="84.6" y="219.2">VDD_EPLL</text>
<text x="84.6" y="221.8">VDD_MPLL</text>
<text x="191.9" y="216.7">VSS_IP5</text>
<text x="191.9" y="219.2">VSS_IP4</text>
<text x="191.9" y="221.8">VSS_IP3</text>
<text x="202.2" y="217.9">N9</text>
<text x="202.2" y="220.5">L9</text>
<text x="191.9" y="224.3">VSS_IP2</text>
<text x="191.9" y="226.9">VSS_IP1</text>
<text x="202.2" y="223">K8</text>
<text x="202.2" y="225.6">J12</text>
<text x="191.9" y="229.4">VSS_IP0</text>
<text x="202.2" y="228.1">H8</text>
<text x="101.1" y="245.3" transform="rotate(-90 101.1 245.3)">V1</text>
<text x="102.4" y="240.5" transform="rotate(-90 102.4 240.5)">VDD_SS</text>
<text x="107.5" y="240.5" transform="rotate(-90 107.5 240.5)">VDD_RTC</text>
<text x="113.8" y="245.1" transform="rotate(-90 113.8 245.1)">F4</text>
<text x="115.1" y="240.5" transform="rotate(-90 115.1 240.5)">VDD_MEM0_0</text>
<text x="116.3" y="245.5" transform="rotate(-90 116.3 245.5)">G3</text>
<text x="117.6" y="240.5" transform="rotate(-90 117.6 240.5)">VDD_MEM0_1</text>
<text x="118.9" y="245.2" transform="rotate(-90 118.9 245.2)">K2</text>
<text x="120.2" y="240.5" transform="rotate(-90 120.2 240.5)">VDD_MEM0_2</text>
<text x="121.4" y="245.6" transform="rotate(-90 121.4 245.6)">M1</text>
<text x="122.7" y="240.5" transform="rotate(-90 122.7 240.5)">VDD_MEM0_3</text>
<text x="124" y="245.3" transform="rotate(-90 124 245.3)">R1</text>
<text x="125.3" y="240.5" transform="rotate(-90 125.3 240.5)">VDD_MEM0_4</text>
<text x="131.6" y="245.2" transform="rotate(-90 131.6 245.2)">B8</text>
<text x="132.9" y="240.5" transform="rotate(-90 132.9 240.5)">VDD_MEM1_0</text>
<text x="134.1" y="245.2" transform="rotate(-90 134.1 245.2)">B9</text>
<text x="135.4" y="240.5" transform="rotate(-90 135.4 240.5)">VDD_MEM1_1</text>
<text x="138" y="240.5" transform="rotate(-90 138 240.5)">VDD_MEM1_2</text>
<text x="140.5" y="240.5" transform="rotate(-90 140.5 240.5)">VDD_MEM1_3</text>
<text x="143" y="240.5" transform="rotate(-90 143 240.5)">VDD_MEM1_4</text>
<text x="148.1" y="240.5" transform="rotate(-90 148.1 240.5)">VDD_SYS0</text>
<text x="150.7" y="240.5" transform="rotate(-90 150.7 240.5)">VDD_SYS1</text>
<text x="153.2" y="240.5" transform="rotate(-90 153.2 240.5)">VDD_LCD0</text>
<text x="155.7" y="240.5" transform="rotate(-90 155.7 240.5)">VDD_LCD1</text>
<text x="158.3" y="240.5" transform="rotate(-90 158.3 240.5)">VDD_MMC</text>
<text x="159.5" y="245.5" transform="rotate(-90 159.5 245.5)">A4</text>
<text x="160.8" y="240.5" transform="rotate(-90 160.8 240.5)">VDD_PCM</text>
<text x="163.4" y="240.5" transform="rotate(-90 163.4 240.5)">VDD_HI0</text>
<text x="165.9" y="240.5" transform="rotate(-90 165.9 240.5)">VDD_HI1</text>
<text x="168.4" y="240.5" transform="rotate(-90 168.4 240.5)">VDD_EXT</text>
<text x="171" y="240.5" transform="rotate(-90 171 240.5)">VDD_UH</text>
<text x="173.5" y="240.5" transform="rotate(-90 173.5 240.5)">VDD_OTG0</text>
<text x="176.1" y="240.5" transform="rotate(-90 176.1 240.5)">VDD_OTG1</text>
<text x="178.6" y="240.5" transform="rotate(-90 178.6 240.5)">VDD_OTGI</text>
<text x="183.7" y="240.5" transform="rotate(-90 183.7 240.5)">VDD_ADC</text>
<text x="186.2" y="240.5" transform="rotate(-90 186.2 240.5)">VDD_DAC</text>
<text x="200.7" y="243.9">S3C6410</text>
<text x="361.7" y="245.1">C123</text>
<text x="372.1" y="244.9">C124</text>
<text x="387.3" y="244.1">C71</text>
<text x="402.6" y="244.1">C72</text>
<text x="415.3" y="244.1">C73</text>
<text x="428" y="244.1">C74</text>
<text x="440.7" y="244.1">C75</text>
<text x="453.4" y="244.1">C93</text>
<text x="466.1" y="244.1">C94</text>
<text x="478.8" y="244.1">C95</text>
<text x="106.2" y="248" transform="rotate(-90 106.2 248)">AC11</text>
<text x="136.7" y="246.5" transform="rotate(-90 136.7 246.5)">C14</text>
<text x="139.2" y="246.6" transform="rotate(-90 139.2 246.6)">G10</text>
<text x="141.7" y="246.1" transform="rotate(-90 141.7 246.1)">J19</text>
<text x="146.8" y="248" transform="rotate(-90 146.8 248)">AC15</text>
<text x="149.4" y="248.1" transform="rotate(-90 149.4 248.1)">AD18</text>
<text x="151.9" y="248" transform="rotate(-90 151.9 248)">AC23</text>
<text x="154.4" y="248.1" transform="rotate(-90 154.4 248.1)">AD22</text>
<text x="157" y="246.4" transform="rotate(-90 157 246.4)">B17</text>
<text x="162.1" y="246.4" transform="rotate(-90 162.1 246.4)">P24</text>
<text x="164.6" y="246.5" transform="rotate(-90 164.6 246.5)">V24</text>
<text x="167.1" y="246.5" transform="rotate(-90 167.1 246.5)">C21</text>
<text x="169.7" y="246.6" transform="rotate(-90 169.7 246.6)">N19</text>
<text x="172.2" y="246.8" transform="rotate(-90 172.2 246.8)">AC9</text>
<text x="174.8" y="248.1" transform="rotate(-90 174.8 248.1)">AD11</text>
<text x="177.3" y="248" transform="rotate(-90 177.3 248)">AC10</text>
<text x="182.4" y="246.8" transform="rotate(-90 182.4 246.8)">AC4</text>
<text x="184.9" y="246.9" transform="rotate(-90 184.9 246.9)">AD6</text>
<text x="289.6" y="250.5">1</text>
<text x="303.5" y="250.5">2</text>
<text x="361.7" y="251.5">1u</text>
<text x="387.3" y="246.5">0.1u</text>
<text x="402.6" y="246.5">0.1u</text>
<text x="415.3" y="246.5">0.1u</text>
<text x="428" y="246.5">0.1u</text>
<text x="440.7" y="246.5">0.1u</text>
<text x="453.4" y="246.5">0.1u</text>
<text x="466.1" y="246.5">0.1u</text>
<text x="478.8" y="246.5">0.1u</text>
<text x="261.6" y="255.3" transform="rotate(-90 261.6 255.3)">1</text>
<text x="279.4" y="255.3" transform="rotate(-90 279.4 255.3)">1</text>
<text x="372.4" y="252.3">0.1u</text>
<text x="261.6" y="264.1" transform="rotate(-90 261.6 264.1)">2</text>
<text x="279.4" y="264.1" transform="rotate(-90 279.4 264.1)">2</text>
<text x="388.6" y="311.4">C132</text>
<text x="442" y="308.9">C133</text>
<text x="461" y="310.1">C127</text>
<text x="471.2" y="310.1">C128</text>
<text x="483.9" y="310.1">C135</text>
<text x="85.1" y="317.8">C30</text>
<text x="100.3" y="317.8">C31</text>
<text x="115.6" y="317.8">C32</text>
<text x="128.3" y="317.8">C33</text>
<text x="141" y="317.8">C34</text>
<text x="153.7" y="317.8">C35</text>
<text x="166.4" y="317.8">C36</text>
<text x="181.6" y="317.8">C37</text>
<text x="196.8" y="317.8">C38</text>
<text x="209.5" y="317.8">C39</text>
<text x="222.2" y="317.8">C40</text>
<text x="234.9" y="317.8">C41</text>
<text x="247.6" y="317.8">C42</text>
<text x="260.3" y="317.8">C43</text>
<text x="275.6" y="317.8">C114</text>
<text x="313.7" y="312.7">C17</text>
<text x="313.7" y="315">1u</text>
<text x="326.1" y="313.4">C20</text>
<text x="326.1" y="315.6">10u</text>
<text x="354.3" y="312.7">C12</text>
<text x="354.3" y="315">0.1u</text>
<text x="367" y="312.7">C13</text>
<text x="367" y="315">1u</text>
<text x="387.6" y="316.8">4.7u</text>
<text x="407.7" y="312.7">C125</text>
<text x="407.7" y="315">1u</text>
<text x="420.4" y="312.7">C126</text>
<text x="420.4" y="315">0.1u</text>
<text x="433.1" y="312.7">C134</text>
<text x="433.1" y="315">0.1u</text>
<text x="440.9" y="314.3">4.7u</text>
<text x="461" y="312.5">1u</text>
<text x="471.2" y="312.5">0.1u</text>
<text x="483.9" y="312.5">0.1u</text>
<text x="69.6" y="318.5">C29</text>
<text x="69.6" y="320.6">10u</text>
<text x="85.1" y="320.1">0.1u</text>
<text x="100.3" y="320.1">0.1u</text>
<text x="115.6" y="320.1">0.1u</text>
<text x="128.3" y="320.1">0.1u</text>
<text x="141" y="320.1">0.1u</text>
<text x="153.7" y="320.1">0.1u</text>
<text x="166.4" y="320.1">0.1u</text>
<text x="181.6" y="320.1">0.1u</text>
<text x="196.8" y="320.1">0.1u</text>
<text x="209.5" y="320.1">0.1u</text>
<text x="222.2" y="320.1">0.1u</text>
<text x="234.9" y="320.1">0.1u</text>
<text x="247.6" y="320.1">0.1u</text>
<text x="260.3" y="320.1">0.1u</text>
<text x="275.6" y="320.1">0.1u</text>
<text x="211.8" y="374.4">C44</text>
<text x="211.8" y="376.5">10u</text>
<text x="227.3" y="373.6">C45</text>
<text x="227.3" y="376">0.1u</text>
<text x="242.6" y="373.6">C46</text>
<text x="242.6" y="376">0.1u</text>
<text x="257.8" y="373.6">C47</text>
<text x="257.8" y="376">0.1u</text>
<text x="270.5" y="373.6">C48</text>
<text x="270.5" y="376">0.1u</text>
<text x="283.2" y="373.6">C49</text>
<text x="283.2" y="376">0.1u</text>
<text x="295.9" y="373.6">C50</text>
<text x="295.9" y="376">0.1u</text>
<text x="308.6" y="373.6">C51</text>
<text x="308.6" y="376">0.1u</text>
<text x="321.3" y="373.6">C53</text>
<text x="321.3" y="376">0.1u</text>
<text x="334" y="373.6">C54</text>
<text x="334" y="376">0.1u</text>
<text x="349.2" y="373.6">C118</text>
<text x="349.2" y="376">0.1u</text>
<text x="364.5" y="373.6">C119</text>
<text x="364.5" y="376">0.1u</text>
<text x="415" y="384.3">COMPANY:</text>
<text x="415.1" y="396.2">TITLE:</text>
<text x="414.4" y="406.8">HOME:</text>
</g>
<g font-size="2" fill="#00f">
<text x="207.4" y="149.1">R16</text>
<text x="218.6" y="149.1">0R</text>
<text x="296.4" y="245.9">B2</text>
<text x="291.7" y="253.3">BLM18BPG121</text>
<text x="266.4" y="258.8">C27</text>
<text x="266.4" y="261.1">10uF/16V</text>
<text x="284.2" y="258.8">C19</text>
<text x="284.2" y="261.1">100nF</text>
</g>
<text font-size="1.6" fill="#00f" x="262.4" y="257.7">+</text>
</svg>
